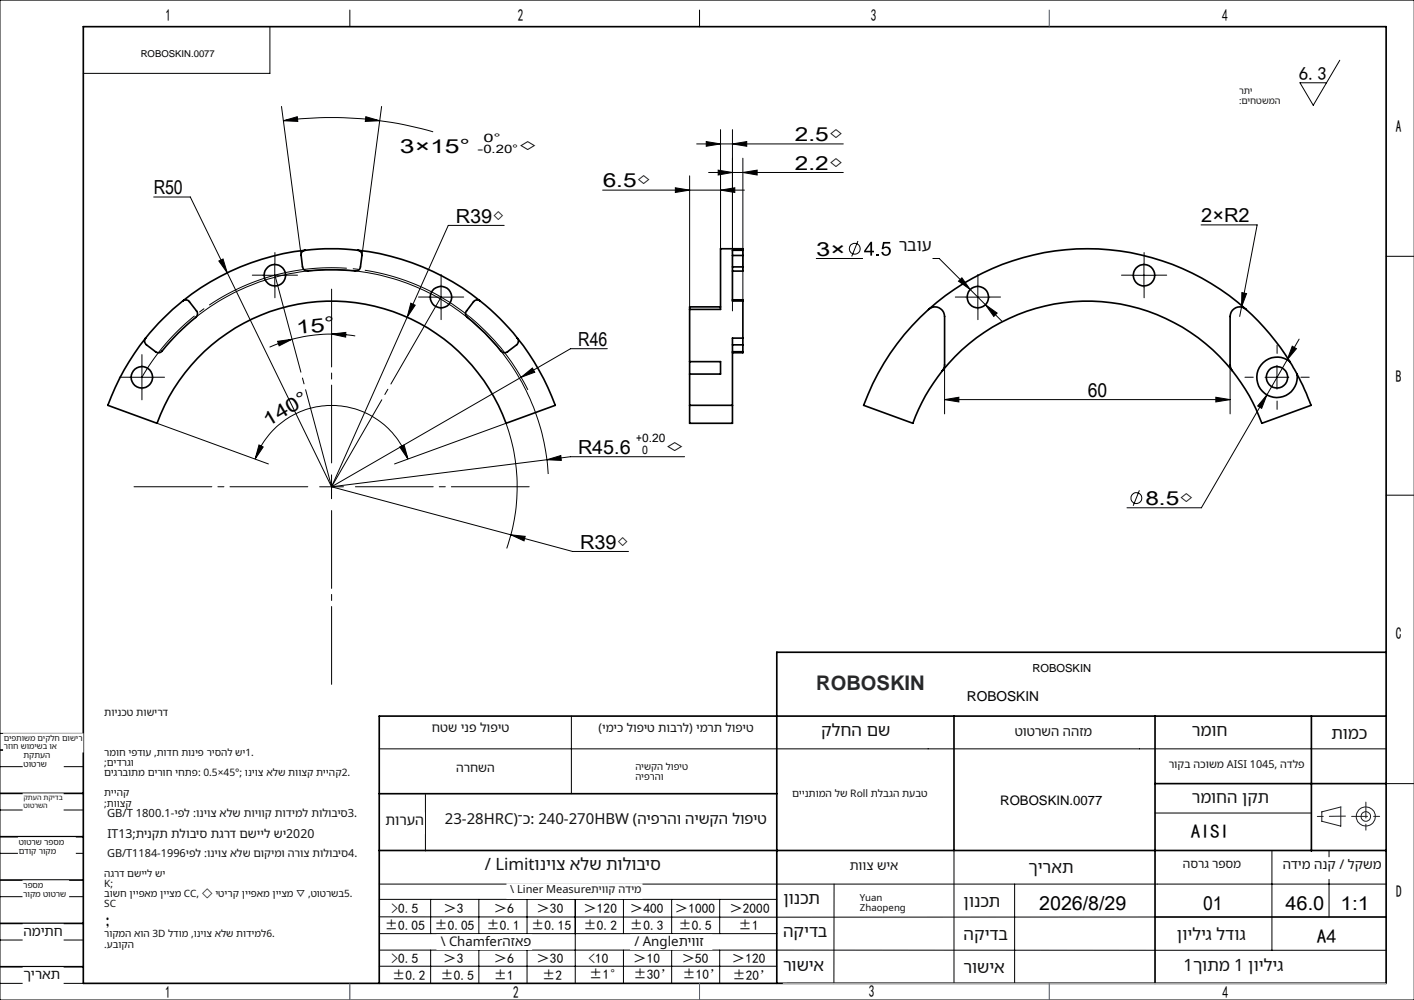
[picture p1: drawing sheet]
<svg xmlns="http://www.w3.org/2000/svg" width="297mm" height="210mm" viewBox="0 0 297 210" stroke-linecap="round" stroke-linejoin="round" font-family="sans-serif">
<g fill="none" stroke="#000" stroke-width=".21">
<path d="M0 0h297v210h-297zM56.7 5.6v9.8h-39.2M73.5 2.1v3.5M146.9 2.1v3.5M281.4 12.7l-5.6 9.4-2.7-4.7h5.5M59.1 22.4l4.2 31.2M59.5 25.4l2.9-.9 .1 1zM59.5 25.4a76.8 76.8 0 0 1 20.3 0M76.8 24.5l3 .9-3.1 .1zM79.8 25.4a72.5 72.5 0 0 1 11.2 2.3M80.2 22.4l-4.2 31.2M126.6 39.9h29.8"/>
<path d="M141.9 39.4l3 .5-3 .5zM144.9 36.9v27.5M146.3 30.2h30.8M148.3 29.7l3 .5-3 .5zM148.8 36.2h28.3M150.8 35.7l3 .5-3 .6zM151.3 39.9l3-.5v1zM151.3 27.2v25M153.8 30.2l3-.5v1zM153.8 27.2v38.1M156 36.2l3-.5v1.1zM156 33.2v29.8"/>
<path d="M32.3 41.4h7.7l7.7 15.9M46 54.8l.8-.4 .9 2.9zM47.7 57.3l21.9 44.9M55.2 57.8h5M57.7 55.3v5M92.6 59.9v5M105.9 47.3h-11.7l-8.7 19.3M171.4 54.3h25.9l6.5 6.5M180.2 50.6l-1.3 3.3M201.3 59l.7-.7 1.8 2.5zM205.4 59.9v5M237.8 57.8h5"/>
<path d="M240.3 55.3v5M252.3 47.2h11.8l-3.3 17.3M291.1 53.8h5.9M27.3 79.2h5M29.8 76.7v5M41.1 66.7a45.6 45.6 0 0 1 74 32.8M58.3 71.7l3-.4-2.7 1.3zM61.3 71.3l-4.7 1.6M69.6 70.2l3-.4v1zM69.6 70.2a33.2 33.2 0 0 0-8.3 1.1M69.6 70.2h1.9l3.1 .3M85.5 66.6l-15.9 35.6"/>
<path d="M86.3 63.7l.9 .4-1.7 2.5zM90.1 62.4h5M92.6 62.4a46.4 46.4 0 0 1 18.3 19.5M109.5 79.2l2.3-1.9 .5 .9zM109.5 79.2l-39.9 23M127.6 73.2h-7.8l-10.3 6M198.4 76.6v10.3M202.9 62.4h5M203.8 60.8l6.7 6.7M207 64l2.4 1.7-.7 .8zM258.4 76.6v10.3M260.8 64.5l-.4 2"/>
<path d="M260.8 61.4l1 .3-1 2.8zM265.7 79.2h5M268.2 76.7v5M271.4 72.7l.9 .5-1.9 2.4zM272.9 71.2l-20.6 35.4h-15.6M33 88.9l23.4 8.5M53.6 96.4a17.1 17.1 0 0 1 16-11.3 17.1 17.1 0 0 1 16.1 11.3M54.4 93.4l.9 .5-1.7 2.5zM69.6 99.7v5M82.9 97.4l23.4-8.5a39.4 39.4 0 0 1 .1 26.3M84 93.9l.9-.5 .8 3zM114.9 96.5l2.9-.8 .1 1z"/>
<path d="M114.9 96.5l-45.3 5.7M143.8 95.9h-24l-4.9 .6M198.4 83.9l3-.5v1zM198.4 83.9h60M255.4 83.4l3 .5-3 .5zM266.1 82.9l-1.1 2.9-.8-.5zM67.1 102.2h5M69.6 102.2l37.7 10.1M107.3 112.3l3 .3-.2 1zM107.3 112.3l13 3.5h11.7M239.3 103l-1.3 3.2M291.1 104h5.9"/>
<path d="M0 154h17.5M79.7 157.3h211.4M120 150.4v16.3M0 179.2h17.5M0 161h17.5M0 170.1h17.5M89.4 166.9v11.8M200.4 178.6v27.9M242.6 170.7h32.8M267.2 178.6v21M279.2 178.6v14M291.1 164.6h6"/>
<path d="M0 188.3h17.5M0 197.4h17.5M79.7 185.7h211.4M79.7 199.5l211.4 .1M79.7 192.5l162.9 .1M79.7 188.9h83.5M79.7 196.1h83.5M90.5 188.9v7.2M90.5 199.5v7M100.6 188.9v7.2M100.6 199.5v7M110.7 188.9v7.2"/>
<path d="M110.7 199.5v7M120.8 188.9v17.6M131 188.9v7.2M131 199.5v7M141.1 188.9v7.2M141.1 199.5v7M151.2 188.9v7.2M151.2 199.5v7M175.2 185.7v20.9M213.1 185.7v20.8M0 206.5h17.5M79.7 202.9h83.5"/>
<path d="M163.2 206.5h127.9"/>
<circle cx="179.6" cy="52.2" r="1.14"/>
<circle cx="238.7" cy="104.6" r="1.15"/>
</g>
<path d="M29.8 79.2a46 46 0 0 1 62.8-16.8" fill="none" stroke="#000" stroke-width=".21" stroke-dasharray="30.5 1.3 1.3 1.3" stroke-dashoffset="13.4" stroke-linecap="butt"/>
<g fill="none" stroke="#191924" stroke-width=".21">
<path d="M277.6 170.5l4-1v4l-4-1z"/>
<circle cx="286.9" cy="171.5" r="1.01"/>
<circle cx="286.9" cy="171.5" r="2"/>
</g>
<g fill="none" stroke="#000" stroke-width=".21" stroke-dasharray="30.5 1.3 1.3 1.3">
<path d="M55.2 57.8h-2.2M57.7 55.3v-2.3M60.2 57.8h2.3M92.6 59.9v-2.3M205.4 59.9v-2.3M237.8 57.8h-2.2M240.3 55.3v-2.3M242.8 57.8h2.3M27.3 79.2h-2.2M29.8 76.7v-2.2M32.3 79.2h2.3M57.7 60.3v2.2"/>
<path d="M90.1 62.4h-2.2M92.6 64.9v2.2M95.1 62.4h2.3M202.9 62.4h-2.2M205.4 64.9v2.2M207.9 62.4h2.3M240.3 60.3v2.2M263.2 79.2h-1.7M268.2 74.2v-1.7M273.2 79.2h1.8M29.8 81.7v2.3M268.2 84.2v1.8"/>
</g>
<path d="M69.6 97.2v-36.5M64.6 102.2h-36.5M69.6 107.2v36.5M74.6 102.2h36.5" fill="none" stroke="#000" stroke-width=".21" stroke-dasharray="30.5 1.3 1.3 1.3" stroke-dashoffset="14.1"/>
<path d="M57.7 57.8l11.9 44.4M69.6 102.2l23-39.8" fill="none" stroke="#000" stroke-width=".21" stroke-dasharray="30.5 1.3 1.3 1.3" stroke-dashoffset="9.4"/>
<g fill="none" stroke="#000" stroke-width=".35">
<path d="M17.5 5.6h273.6v200.9h-273.6zM64.1 52.6a.92 .92 0 0 0-.8 1l.2 2.4a.97 .97 0 0 0 1.2 .9 56.9 56.9 0 0 1 10.3 0l.4-.2 .3-.5 .3-2.6a.97 .97 0 0 0-.9-1M64.1 52.6a47.9 47.9 0 0 1 11 0M64.1 52.6a49.7 49.7 0 0 0-25.7 10.6M75.1 52.6a49.8 49.8 0 0 1 25.8 10.6M153.8 53.6h2.2M153.8 56h2.2M156 52.6v-.4h-4.7v12.8h-6.4M156 52.6h-2.2v10.6h2.2M156 52.6v1M156 56v.9h-2.2M156 53.6v2.4"/>
<path d="M30.6 71a49.8 49.8 0 0 0-8 14.1l10.4 3.8a39 39 0 0 1 36.6-25.7 39 39 0 0 1 36.7 25.7l10.3-3.8a51 51 0 0 0-7.9-14.1M38.4 63.2a.99 .99 0 0 1 1.4 .2l1.5 1.9a.95 .95 0 0 1-.2 1.4 54.9 54.9 0 0 0-7.3 7.3l-.4 .1-.6-.1-2-1.6a.99 .99 0 0 1-.2-1.4M38.4 63.2a50.9 50.9 0 0 0-7.8 7.8M100.9 63.2a.99 .99 0 0 0-1.5 .2l-1.4 1.9a.95 .95 0 0 0 .2 1.4 61.5 61.5 0 0 1 7.3 7.3l.4 .1 .5-.1 2.1-1.6a1.03 1.03 0 0 0 .2-1.4M100.9 63.2a47 47 0 0 1 7.8 7.8M144.9 75.9h6.4v2.7h-6.4M144.9 65v10.9M144.9 78.6v6.5M144.9 75.9v2.7M151.3 64.4h-6.4v.6M153.8 63h2.2v.2M153.8 72.4h2.2"/>
<path d="M153.8 73.9h2.2M156 63.2v7.8M156 71h-2.2v14.1M156 71v1.4M156 73.9v.2h-2.2M156 72.4v1.5M195.1 65a2 2 0 0 1 2.1-.4 2 2 0 0 1 1.2 1.9v10.1l-.2 .8-.3 .4M195.1 65a50 50 0 0 0-13.7 20.1l10.3 3.8a38.2 38.2 0 0 1 6.2-11.1M195.1 65a50 50 0 0 1 66.6 0M197.9 77.8a39 39 0 0 1 60.9 0M258.8 77.8a38.2 38.2 0 0 1 6.2 11.1l10.4-3.8-1.8-4.1-1.2-2.4M261.7 65a2 2 0 0 0-2.1-.4 2 2 0 0 0-1.2 1.9v10.1l.2 .8 .2 .4"/>
<path d="M261.7 65a51.6 51.6 0 0 1 9.2 10.9M270.9 75.9a4.3 4.3 0 0 0-6.6 1.6 4.3 4.3 0 0 0 3.4 5.9 4.3 4.3 0 0 0 4.7-4.8M270.9 75.9l1.5 2.7M144.9 85.1h8.9M144.9 85.1v3.8h8.9v-3.8M291.1 137h-127.9v69.5M0 157.5h17.5M200.4 150.4v28.2M242.6 150.4v56.1M275.4 150.4v28.3M291.1 150.4h-211.4v56.1M0 175.7h17.5"/>
<path d="M0 166.6h17.5M79.7 166.7h83.5M79.7 178.6h211.4M242.6 164.6h48.5M0 184.8h17.5M0 193.9h17.5M242.6 192.6h48.5M0 203h17.5"/>
<circle cx="57.7" cy="57.8" r="2.25"/>
<circle cx="240.3" cy="57.8" r="2.25"/>
<circle cx="29.8" cy="79.2" r="2.24"/>
<circle cx="92.6" cy="62.4" r="2.25"/>
<circle cx="205.4" cy="62.4" r="2.26"/>
<circle cx="268.2" cy="79.2" r="2.25"/>
</g>
<path d="M282.6 171.4l-5.9 .1M283.9 171.4h6M286.9 168.4v6" fill="none" stroke="#191924" stroke-width=".21" stroke-dasharray="6.3 1.3 1.3 1.3" stroke-dashoffset="3"/>
<path d="M164.5 206.5h126.6" fill="none" stroke="#c0c0c0" stroke-width=".21"/>
<path d="M220.4 2.1v3.5M73.5 206.5v3.5M146.9 206.5v3.5M220.4 206.5v3.5" fill="none" stroke="#00f" stroke-width=".21"/>
<path d="M281.6 169.5h.1" fill="none" stroke="#0ff" stroke-width=".21"/>
<g fill="#000">
<path d="M109.5 79.2l2.3-1.9 .5 .9z"/>
<path d="M141.9 39.4l3 .5-3 .5zM151.3 39.9l3-.5v1zM148.3 29.7l3 .5-3 .5zM153.8 30.2l3-.5v1z"/>
<path d="M150.8 35.7l3 .5-3 .6zM156 36.2l3-.5v1.1z"/>
<path d="M69.6 70.2l3-.4v1zM58.3 71.7l3-.4-2.7 1.3z"/>
<path d="M86.3 63.7l-.8 2.9 1.7-2.5zM46 54.8l1.7 2.5-.9-2.9zM114.9 96.5l3 .2-.1-1zM76.8 24.5l3 .9-3.1 .1zM59.5 25.4l2.9-.9 .1 1zM107.3 112.3l2.8 1.3 .2-1zM198.4 83.9l3-.5v1zM255.4 83.4l3 .5-3 .5zM271.4 72.7l-1 2.9 1.9-2.4zM266.1 82.9l-1.9 2.4 .8 .5zM207 64l1.7 2.5 .7-.8zM201.3 59l2.5 1.8-1.8-2.5zM260.8 61.4v3.1l1-2.8z"/>
<path d="M84 93.9l.9-.5 .8 3zM54.4 93.4l.9 .5-1.7 2.5z"/>
</g>
<g fill="#fff" stroke="#fff" stroke-width=".35">
<path d="M29.6 8.4h15.5v4.4h-15.5z"/>
<path d="M210.1 165.7h22.4v4.2h-22.4z"/>
<path d="M181.4 49.3h14.3v5.7h-14.3z"/>
<path d="M21.9 148.5h13.4v4.4h-13.4z"/>
<path d="M21.9 157h34.3v4.4h-34.3z"/>
<path d="M21.9 161.2h52.3v4.4h-52.3z"/>
<path d="M21.9 165.5h9v4.4h-9z"/>
<path d="M21.9 169.7h53.8v4.4h-53.8z"/>
<path d="M21.9 173.9h44.8v4.4h-44.8z"/>
<path d="M21.9 178.2h53.8v4.4h-53.8z"/>
<path d="M21.9 182.4h13.4v4.4h-13.4z"/>
<path d="M21.9 186.6h53.8v4.4h-53.8z"/>
<path d="M21.9 195.1h38.8v4.4h-38.8z"/>
<path d="M260.2 18.2h11.7v4.1h-11.7z"/>
<path d="M3.9 176h11.9v3.7h-11.9z"/>
<path d="M4.9 194.2h8.3v3.7h-8.3z"/>
<path d="M4.9 203.3h8.3v3.6h-8.3z"/>
<path d="M4.9 185h9.4v3.7h-9.4z"/>
<path d="M.8 154.2h16.6v3.6h-16.6z"/>
<path d="M4.9 166.8h8.3v3.7h-8.3z"/>
<path d="M5 157.8h8.2v3.6h-8.2z"/>
<path d="M202.4 187.5h10.2v4.3h-10.2z"/>
<path d="M216 180.5h10.2v4.2h-10.2z"/>
<path d="M247.2 194.5h16.3v4.2h-16.3z"/>
<path d="M100.9 179.7h39.5v5.2h-39.5z"/>
<path d="M132.5 196.4h16.9v2.9h-16.9z"/>
<path d="M91.8 196.4h19.8v2.9h-19.8z"/>
<path d="M106.6 185.7h28.2v2.9h-28.2z"/>
<path d="M180.6 187.5h12.3v4.3h-12.3z"/>
<path d="M164.5 201.1h10.1v4.2h-10.1z"/>
<path d="M248.5 180.2h12.2v4.2h-12.2z"/>
<path d="M202.4 194.4h10.2v4.2h-10.2z"/>
<path d="M247.7 201.1h36.6v4.2h-36.6z"/>
<path d="M202.4 201.5h10.2v4.3h-10.2z"/>
<path d="M164.5 193.9h10.1v4.3h-10.1z"/>
<path d="M178.5 180.5h10.2v4.2h-10.2z"/>
<path d="M164.5 187h10.2v4.3h-10.2z"/>
<path d="M269.4 180.2h20.8v4.2h-20.8z"/>
<path d="M172.5 151.6h16.3v4.2h-16.3z"/>
<path d="M216.8 138.8h50.8v4.5h-50.8z"/>
<path d="M213.1 152.3h16.3v4.3h-16.3z"/>
<path d="M250.3 151.6h16.3v4.2h-16.3z"/>
<path d="M133.5 160h16.3v4.2h-16.3z"/>
<path d="M95.8 160h8.1v4.2h-8.1z"/>
<path d="M80.9 170.8h8.2v4.2h-8.2z"/>
<path d="M125.7 151.6h32.6v4.2h-32.6z"/>
<path d="M90.7 151.6h16.3v4.2h-16.3z"/>
<path d="M279.6 152.3h8.2v4.3h-8.2z"/>
<path d="M245.5 159.3h28.6v3.3h-28.6z"/>
<path d="M166.4 165.7h28.5v4.2h-28.5z"/>
<path d="M250.3 165.7h16.3v4.2h-16.3z"/>
<path d="M93.4 170.5h67.8v4.4h-67.8z"/>
<path d="M203.1 143.8h78.3v4.4h-78.3z"/>
<path d="M216.8 138.2h51.5v3.6h-51.5z"/>
</g>
<text font-size="4.2" fill="#1f2633" x="171.4" y="145">ROBOSKIN</text>
<text font-size="4.2" x="21.9" y="194.5">；</text>
<g font-size="4.1">
<text x="167" y="29.6">2.5◇</text>
<text x="84" y="32.2">3×15°</text>
<text x="108.9" y="32.2">◇</text>
<text x="167" y="35.6">2.2◇</text>
<text x="32.3" y="40.8">R50</text>
<text x="126.6" y="39.3">6.5◇</text>
<text x="95.7" y="46.7">R39◇</text>
<text x="252.3" y="46.6">2×R2</text>
<text x="171.5" y="53.7">3×</text>
<text x="181.4" y="53.7">4.5</text>
<text x="62.4" y="70.1" transform="rotate(-6 62.4 70.1)">1 5 °</text>
<text x="121.5" y="72.6">R46</text>
<text x="228.5" y="83.3">60</text>
<text x="56.2" y="89.6" transform="rotate(-31 56.2 89.6)">140°</text>
<text x="121.4" y="95.3">R45.6</text>
<text x="139.7" y="95.3">◇</text>
<text x="240.6" y="106">8.5◇</text>
<text x="121.9" y="115.2">R39◇</text>
<text x="250.1" y="176">AISI</text>
<text x="218.3" y="191">2026/8/29</text>
<text x="252.7" y="191">01</text>
<text x="270" y="191">46.0</text>
<text x="281.5" y="191">1:1</text>
<text x="276.6" y="198">A4</text>
</g>
<text font-size="3.9" x="272.8" y="16.8">6.3</text>
<g font-size="3.5">
<text x="34.8" y="4.4">1</text>
<text x="108.7" y="4.4">2</text>
<text x="182.9" y="4.4">3</text>
<text x="256.7" y="4.4">4</text>
<text x="293.2" y="27.8">A</text>
<text x="293.2" y="80.3">B</text>
<text x="293.2" y="134.2">C</text>
<text x="293.3" y="188.4">D</text>
<text x="34.7" y="209.6">1</text>
<text x="107.8" y="209.6">2</text>
<text x="182.5" y="209.3">3</text>
<text x="256.8" y="209.7">4</text>
</g>
<g font-size="3.5" fill="#111">
<text x="188.8" y="52.7">רבוע</text>
<text x="172.5" y="154.5">קלחה םש</text>
<text x="250.3" y="154.5">רמוח</text>
<text x="279.6" y="155.2">תומכ</text>
<text x="250.3" y="168.6">רמוחה ןקת</text>
<text x="101.8" y="182.6">/ Limitוניוצ אלש תולוביס</text>
<text x="216" y="183.4">ךיראת</text>
<text x="164.5" y="189.9">ןונכת</text>
<text x="202.4" y="190.4">ןונכת</text>
<text x="164.5" y="196.8">הקידב</text>
<text x="202.4" y="197.3">הקידב</text>
<text x="247.2" y="197.4">ןויליג לדוג</text>
<text x="164.5" y="204">רושיא</text>
<text x="202.4" y="204.4">רושיא</text>
<text x="248.6" y="204">1ךותמ 1 ןויליג</text>
</g>
<text font-size="3.1" fill="#111" x="93.4" y="173.1">23-28HRC(־כ: 240-270HBW )היפרהו הישקה לופיט</text>
<text font-size="3" fill="#111" x="80.9" y="173.2">תורעה</text>
<text font-size="2.9" x="203.1" y="147.3">ROBOSKIN</text>
<text font-size="2.9" fill="#111" x="4.9" y="205.7">ךיראת</text>
<g font-size="2.8" fill="#111">
<text x="213.1" y="154.6">טוטרשה ההזמ</text>
<text x="269.4" y="182.5">הדימ הנק / לקשמ</text>
<text x="4.9" y="196.5">המיתח</text>
<text x="92.6" y="198.7">\ Chamferהזאפ</text>
<text x="133.2" y="198.7">/ Angleתיווז</text>
</g>
<g font-size="2.8">
<text x="210.1" y="169">ROBOSKIN.0077</text>
<text x="82.2" y="191.7">&gt;0.5</text>
<text x="93.1" y="191.7">＞3</text>
<text x="103.7" y="191.7">＞6</text>
<text x="112.7" y="191.7">＞30</text>
<text x="122.6" y="191.7">＞120</text>
<text x="132.3" y="191.7">＞400</text>
<text x="141.8" y="191.7">＞1000</text>
<text x="153.2" y="191.7">＞2000</text>
<text x="80.8" y="195.3">±0.05</text>
<text x="91.2" y="195.3">±0.05</text>
<text x="102.2" y="195.3">±0.1</text>
<text x="111.6" y="195.3">±0.15</text>
<text x="122.6" y="195.3">±0.2</text>
<text x="132.3" y="195.3">±0.3</text>
<text x="142.5" y="195.3">±0.5</text>
<text x="155.1" y="195.3">±1</text>
<text x="82.2" y="202.3">&gt;0.5</text>
<text x="93.1" y="202.3">＞3</text>
<text x="103.7" y="202.3">＞6</text>
<text x="112.7" y="202.3">＞30</text>
<text x="123.6" y="202.3">&lt;10</text>
<text x="133" y="202.3">＞10</text>
<text x="143.2" y="202.3">＞50</text>
<text x="153.7" y="202.3">＞120</text>
<text x="82.3" y="205.8">±0.2</text>
<text x="92.5" y="205.8">±0.5</text>
<text x="103.7" y="205.8">±1</text>
<text x="113.9" y="205.8">±2</text>
<text x="123.8" y="205.7">±1°</text>
<text x="133" y="205.7">±30’</text>
<text x="143.3" y="205.7">±10’</text>
<text x="153.8" y="205.8">±20’</text>
</g>
<text font-size="2.7" fill="#111" x="178.5" y="182.7">תווצ שיא</text>
<g font-size="2.6" fill="#111">
<text x="90.7" y="153.8">חטש ינפ לופיט</text>
<text x="95.8" y="162.1">הרחשה</text>
<text x="22.6" y="176.1">IT13;תינקת תלוביס תגרד םשייל שי2020</text>
</g>
<g font-size="2.5" fill="#111">
<text x="125.7" y="153.7">)ימיכ לופיט תוברל( ימרת לופיט</text>
<text x="248.5" y="182.3">הסרג רפסמ</text>
</g>
<g font-size="2.4">
<text x="101.5" y="29.8">0°</text>
<text x="100.3" y="32.2">-0.20°</text>
<text x="133.6" y="92.9">+0.20</text>
<text x="134.9" y="95.3">0</text>
</g>
<text font-size="2.3" x="216.8" y="141.1">ROBOSKIN</text>
<g font-size="2.3" fill="#111">
<text x="245.5" y="161.2">רוקב הכושמ AISI 1045, הדלפ</text>
<text x="22.5" y="171.6">GB/T 1800.1-יפל :וניוצ אלש תויווק תודימל תולוביס3.</text>
<text x="22.5" y="180.1">GB/T1184-1996יפל :וניוצ אלש םוקימו הרוצ תולוביס4.</text>
<text x="107.2" y="187.6">\ Liner Measureתיווק הדימ</text>
</g>
<g font-size="2.2" fill="#111">
<text x="21.9" y="150.4">תוינכט תושירד</text>
<text x="166.4" y="167.5">םיינתומה לש Roll תלבגה תעבט</text>
</g>
<g font-size="2.1" fill="#111">
<text x="21.9" y="158.7">רמוח יפדוע ,תודח תוניפ ריסהל שי1.</text>
<text x="21.9" y="160.9">;</text>
<text x="22.5" y="160.9">םידרגו</text>
<text x="21.9" y="163">םיגרבותמ םירוח יחתפ: 0.5×45°; וניוצ אלש תווצק תייהק2.</text>
<text x="21.9" y="167.2">תייהק</text>
<text x="21.9" y="169.4">;</text>
<text x="22.5" y="169.4">תווצק</text>
<text x="21.9" y="184.1">הגרד םשייל שי</text>
<text x="21.9" y="188.4">בושח ןייפאמ ןייצמ CC, ◇ יטירק ןייפאמ ןייצמ ▽ ,טוטרשב5.</text>
<text x="21.9" y="190.6">SC</text>
<text x="21.9" y="186.3">K;</text>
<text x="21.9" y="196.8">רוקמה אוה 3D לדומ ,וניוצ אלש תודימל6.</text>
<text x="21.9" y="199">.</text>
<text x="22.5" y="199">עבוקה</text>
</g>
<text font-size="2" x="29.6" y="11.9">ROBOSKIN.0077</text>
<g font-size="2" fill="#111">
<text x="133.5" y="161.6">הישקה לופיט</text>
<text x="133.5" y="163.8">היפרהו</text>
<text x="180.6" y="189.2">Yuan</text>
<text x="180.6" y="191.3">Zhaopeng</text>
</g>
<g font-size="1.9" fill="#111">
<text x="260.2" y="19.8">רתי</text>
<text x="260.2" y="21.8">:</text>
<text x="260.8" y="21.8">םיחטשמה</text>
</g>
<g font-size="1.8" fill="#111">
<text x="5" y="161">טוטרש</text>
<text x="5" y="159.2">תקתעה</text>
<text x="3.9" y="177.4">טוטרש רפסמ</text>
<text x="3.9" y="179.3">םדוק רוקמ</text>
<text x="4.9" y="186.5">רפסמ</text>
<text x="4.9" y="188.3">רוקמ טוטרש</text>
</g>
<g font-size="1.7" fill="#111">
<text x=".8" y="155.6">םיפתושמ םיקלח םושיר</text>
<text x=".8" y="157.4">רזוח שומישב וא</text>
</g>
<g font-size="1.5" fill="#111">
<text x="4.9" y="169.6">טוטרשה</text>
<text x="4.9" y="168">קתעה תקידב</text>
</g>
</svg>
